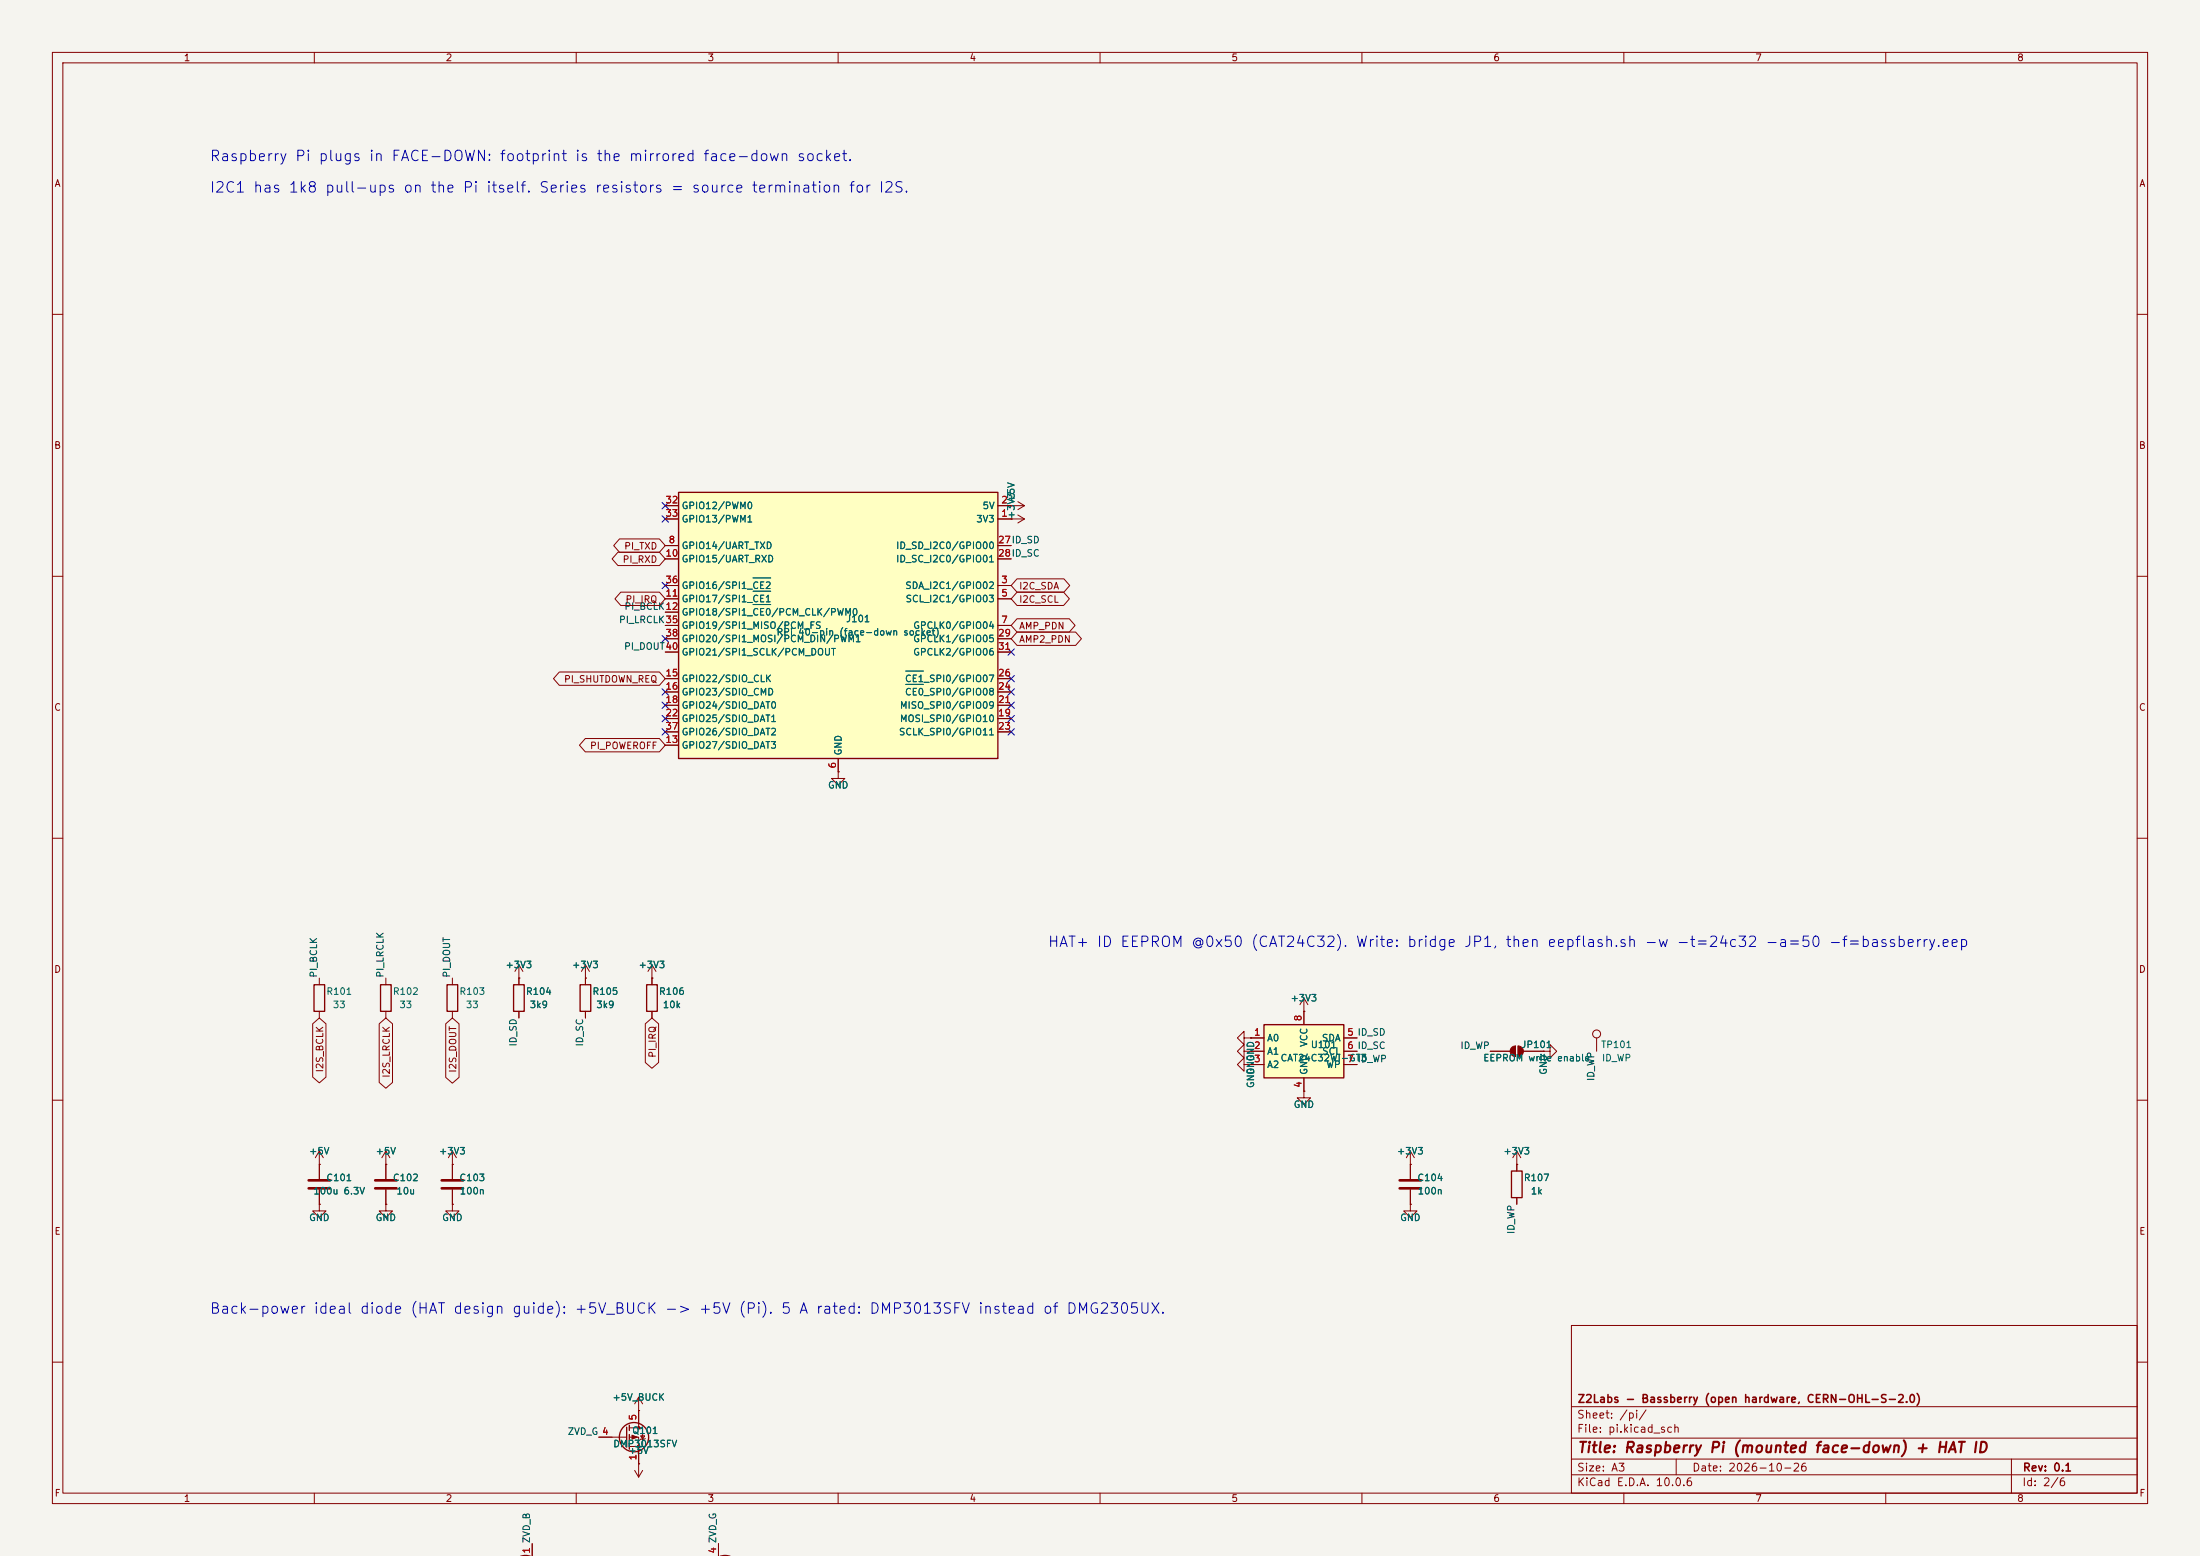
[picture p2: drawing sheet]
<svg xmlns="http://www.w3.org/2000/svg" width="420mm" height="297mm" viewBox="0 0 420 297" stroke-linecap="round" stroke-linejoin="round" font-family="sans-serif">
<path d="M0 0h420v297h-420z" fill="#f5f4ef" stroke="#f5f4ef" stroke-width=".19"/>
<g fill="none" stroke="#840000" stroke-width=".19">
<path d="M10 10h400v277h-400zM12 12h396v273h-396zM60 10v2M110 10v2M160 10v2M210 10v2M260 10v2M310 10v2M360 10v2M10 60h2M408 60h2M193 99.1h.1"/>
<path d="M193 99.1h2.6M194.3 98.3l1.3 .8M195.6 99.1l-1.3 .7M10 110h2M408 110h2M10 160h2M408 160h2M99.1 186.7h.1M99.1 184.2v3.8M99.1 193v1.3M99.1 184.2l-.8 1.2M99.1 184.2l.7 1.2"/>
<path d="M248.9 193h.1M248.9 190.5l-.7 1.3M248.9 190.5l.8 1.3M248.9 190.5v2.5M10 210h2M73.7 219.7l-.8 1.3M73.7 219.7l.7 1.3M73.7 219.7v2.5M269.2 219.7v5.3M269.2 219.7l-.7 1.3M269.2 219.7l.8 1.3M408 210h2"/>
<path d="M73.7 222.2h.1M269.2 222.2h.1M269.2 229.9v1.2h1.3l-1.3 1.3-1.2-1.3h1.2M269.2 229.9h.1M269.2 227.1v2.8M300 253h108v32h-108zM10 260h2M300 278.5h108M300 274.5h108M300 268.5h108M320 278.5v3M384 278.5v6.5"/>
<path d="M408 260h2M60 285v2M110 285v2M160 285v2M210 285v2M260 285v2M300 281.5h108M310 285v2M360 285v2"/>
</g>
<path d="M98 188h2.1v5h-2.1z" fill="none" stroke="#840000" stroke-width=".25"/>
<path d="M267.2 225.3h4.1M267.2 226.8h4.1" fill="none" stroke="#840000" stroke-width=".51"/>
<path d="M241.3 195.6h15.2v10.1h-15.2z" fill="#ffffc2"/>
<path d="M59.9 188h2.1v5h-2.1zM72.6 188h2.1v5h-2.1zM241.3 195.6h15.2v10.1h-15.2zM99.5 297.1a2.52 2.52 0 0 1 1.7 0" fill="none" stroke="#840000" stroke-width=".25"/>
<g fill="none" stroke="#840000" stroke-width=".19">
<path d="M193 96.5h.1M193 96.5h2.6M194.3 95.8l1.3 .7M195.6 96.5l-1.3 .8M61 186.7v1.3M61 193v1.3M73.7 186.7v1.3M73.7 193v1.3M237.5 198.1v-1.2l-1.3 1.2 1.3 1.3v-1.3h1.3M238.8 198.1h.1M238.8 198.1h2.5M248.9 193v2.6"/>
<path d="M256.5 198.1h2.6M61 219.7l-.8 1.3M61 219.7l.7 1.3M61 219.7v5.3M86.4 219.7l-.8 1.3M86.4 219.7l.7 1.3M86.4 219.7v2.5M238.8 200.7h2.5M238.8 203.2h2.5M248.9 205.7v2.6M256.5 200.7h2.6M256.5 203.2h2.6"/>
<path d="M61 222.2h.1M61 227.1v2.8M73.7 222.2v2.8M73.7 227.1v2.8M86.4 222.2h.1M101.6 294.6v2.5"/>
</g>
<path d="M58.9 225.3h4.1M58.9 226.8h4.1M71.6 225.3h4.1M71.6 226.8h4.1" fill="none" stroke="#840000" stroke-width=".51"/>
<path d="M129.5 94h61v50.8h-61z" fill="#ffffc2"/>
<g fill="none" stroke="#840000" stroke-width=".25">
<path d="M129.5 94h61v50.8h-61zM85.3 188h2.1v5h-2.1zM110.7 188h2.1v5h-2.1zM123.4 188h2.1v5h-2.1zM288.5 223.5h2.1v5.1h-2.1zM119.6 272.4v3.8M120.1 272v1M120.1 273.8v1M120.1 275.6v1M137.6 297.1a2.52 2.52 0 0 1 1.7 0"/>
<circle cx="121" cy="274.3" r="2.79"/>
</g>
<g fill="none" stroke="#840000" stroke-width=".19">
<path d="M127 99.1h2.5M127 96.5h2.5M190.5 99.1h2.5M190.5 96.5h2.5M193 96.5h.1M193 99.1h.1M118 105.4h7.9l1.1 1.3-1.1 1.3h-7.9l-1.1-1.3zM118.3 102.9h7.6l1.1 1.2-1.1 1.3h-7.6l-1.1-1.3zM118.5 113h7.4l1.1 1.3-1.1 1.3h-7.4l-1.1-1.3zM127 111.8h2.5M127 114.3h2.5M127 119.4h2.5"/>
<path d="M127 104.1h2.5M127 106.7h2.5M127 116.8h2.5M190.5 111.8h2.5M190.5 114.3h2.5M190.5 119.4h2.5M190.5 104.1h2.5M190.5 106.7h2.5M194.2 110.5h8.9l1.1 1.3-1.1 1.2h-8.9l-1.2-1.2zM194.2 118.1h9.9l1.1 1.3-1.1 1.3h-9.9l-1.2-1.3zM194.2 113h8.8l1.2 1.3-1.2 1.3h-8.8l-1.2-1.3zM106.8 128.3h19.1l1.1 1.2-1.1 1.3h-19.1l-1.1-1.3z"/>
<path d="M127 129.5h2.5M127 132.1h2.5M127 134.6h2.5M127 137.2h2.5M127 139.7h2.5M127 121.9h2.5M127 124.5h2.5M190.5 129.5h2.5M190.5 132.1h2.5M190.5 134.6h2.5M190.5 137.2h2.5M190.5 139.7h2.5"/>
<path d="M190.5 121.9h2.5M190.5 124.5h2.5M194.2 120.6h11.1l1.2 1.3-1.2 1.3h-11.1l-1.2-1.3zM111.7 141h14.2l1.1 1.2-1.1 1.3h-14.2l-1.1-1.3zM127 142.2h2.5M160 147.3v1.3h1.3l-1.3 1.3-1.3-1.3h1.3M160 147.3h.1M160 144.8v2.5M59.7 195.4l1.3-1.1 1.2 1.1v10.2l-1.2 1.1-1.3-1.1zM72.4 195.4l1.3-1.1 1.2 1.1v11.2l-1.2 1.1-1.3-1.1zM85.1 195.4l1.3-1.1 1.2 1.1v10.2l-1.2 1.2-1.3-1.2zM86.4 186.7v1.3"/>
<path d="M86.4 193v1.3M99.1 186.7h.1M99.1 186.7v1.3M99.1 193v1.3M111.8 186.7h.1M111.8 184.2l-.8 1.2M111.8 184.2l.7 1.2M111.8 184.2v3.8M111.8 193v1.3M123.2 195.4l1.3-1.1 1.2 1.1v7.4l-1.2 1.1-1.3-1.1zM124.5 186.7h.1M124.5 184.2v3.8"/>
<path d="M124.5 193v1.3M124.5 184.2l-.8 1.2M124.5 184.2l.7 1.2M238.8 198.1h.1M238.8 198.1h2.5M248.9 193h.1M248.9 193v2.6M256.5 198.1h2.6M289.3 199.6v2.1M289.8 199.6v2.1M304.8 198.1v2.6M237.5 200.7v-1.3l-1.3 1.3 1.3 1.2v-1.2h1.3"/>
<path d="M237.5 203.2v-1.3l-1.3 1.3 1.3 1.3v-1.3h1.3M238.8 200.7h.1M238.8 203.2h.1M238.8 200.7h2.5M238.8 203.2h2.5M248.9 208.3v1.3h1.3l-1.3 1.2-1.3-1.2h1.3M248.9 208.3h.1M248.9 205.7v2.6M256.5 200.7h2.6M256.5 203.2h2.6M284.5 200.7h3.8M289.6 219.7v3.8"/>
<path d="M289.6 219.7l-.8 1.3M289.6 219.7l.7 1.3M290.8 200.7h3.8M294.6 200.7h1.3v-1.3l1.3 1.3-1.3 1.2v-1.2M294.6 200.7h.1M61 229.9v1.2h1.2l-1.2 1.3-1.3-1.3h1.3M61 229.9h.1M61 222.2h.1M61 222.2v2.8M61 227.1v2.8M73.7 229.9v1.2h1.2l-1.2 1.3-1.3-1.3h1.3M73.7 229.9h.1"/>
<path d="M73.7 222.2h.1M73.7 222.2v2.8M73.7 227.1v2.8M86.4 229.9v1.2h1.2l-1.2 1.3-1.3-1.3h1.3M86.4 229.9h.1M86.4 222.2h.1M86.4 222.2v2.8M86.4 227.1v2.8M269.2 222.2h.1M269.2 229.9h.1M269.2 222.2v2.8M269.2 227.1v2.8"/>
<path d="M289.6 222.2h.1M289.6 228.6v1.3M114.3 274.3h5.3M120.1 272.5h2.6v3.6h-2.6M120.1 274.3h1.8v7.6M121.9 279.4h.1M121.9 269.2h.1M121.9 266.7v5.8M121.9 266.7l-.7 1.3M121.9 266.7l.8 1.3M122.3 274.1h.8l-.4 .6zM123.2 274.6l-1 .2"/>
<path d="M101.6 294.6v2.5M121.2 280.7l.7 1.2M122.7 280.7l-.8 1.2M137.2 294.6v2.5"/>
<circle cx="304.8" cy="197.4" r=".76"/>
</g>
<path d="M143.8 112.9h3.3M143.8 115.4h3.3M143.8 110.3h3.3M172.9 130.6h3.4M172.9 128.1h3.4" fill="none" stroke="#006464" stroke-width=".19"/>
<g fill="#840000" stroke="#840000" stroke-width=".19">
<path d="M288.6 199.9l.7-.3v2.1a1.02 1.02 0 0 1-.9-.7 1.02 1.02 0 0 1 .2-1.1z"/>
<path d="M289.8 199.6a1.02 1.02 0 0 1 1 1.1 1.02 1.02 0 0 1-1 1z"/>
<path d="M120.6 273.9l1.1 .4-1.1 .4z"/>
<circle cx="121.9" cy="272.5" r=".25"/>
<circle cx="121.9" cy="276.1" r=".25"/>
</g>
<path d="M84.3 225.3h4.1M84.3 226.8h4.1" fill="none" stroke="#840000" stroke-width=".51"/>
<g fill="none" stroke="#000084" stroke-width=".19">
<path d="M126.4 98.5l1.2 1.2M126.4 95.9l1.2 1.2M127.6 98.5l-1.2 1.2M127.6 95.9l-1.2 1.2M126.4 111.2l1.2 1.2M127.6 111.2l-1.2 1.2M126.4 121.3l1.2 1.2M126.4 139.1l1.2 1.2M126.4 134l1.2 1.2M126.4 136.6l1.2 1.2M126.4 131.5l1.2 1.2M127.6 121.3l-1.2 1.2"/>
<path d="M127.6 139.1l-1.2 1.2M127.6 134l-1.2 1.2M127.6 136.6l-1.2 1.2M127.6 131.5l-1.2 1.2M192.4 123.9l1.2 1.2M192.4 128.9l1.2 1.2M192.4 131.5l1.2 1.2M192.4 139.1l1.2 1.2M192.4 134l1.2 1.2M192.4 136.6l1.2 1.2M193.6 123.9l-1.2 1.2M193.6 128.9l-1.2 1.2"/>
<path d="M193.6 131.5l-1.2 1.2M193.6 139.1l-1.2 1.2M193.6 134l-1.2 1.2M193.6 136.6l-1.2 1.2"/>
</g>
<g font-size="2" fill="#0000c2">
<text x="39.9" y="31.3">Raspberry Pi plugs in FACE-DOWN: footprint is the mirrored face-down socket.</text>
<text x="39.9" y="37.3">I2C1 has 1k8 pull-ups on the Pi itself. Series resistors = source termination for I2S.</text>
<text x="199.9" y="181.3">HAT+ ID EEPROM @0x50 (CAT24C32). Write: bridge JP1, then eepflash.sh -w -t=24c32 -a=50 -f=bassberry.eep</text>
<text x="39.9" y="251.3">Back-power ideal diode (HAT design guide): +5V_BUCK -&gt; +5V (Pi). 5 A rated: DMP3013SFV instead of DMG2305UX.</text>
</g>
<text font-size="2" fill="#840000" x="301" y="277.8">Title: Raspberry Pi (mounted face-down) + HAT ID</text>
<g font-size="1.5" fill="#840000">
<text x="301" y="268.1">Z2Labs - Bassberry (open hardware, CERN-OHL-S-2.0)</text>
<text x="300.9" y="273.8">File: pi.kicad_sch</text>
<text x="300.9" y="271.1">Sheet: /pi/</text>
<text x="300.9" y="281.2">Size: A3</text>
<text x="322.9" y="281.2">Date: 2026-10-26</text>
<text x="386" y="281.2">Rev: 0.1</text>
<text x="300.9" y="284">KiCad E.D.A. 10.0.6</text>
<text x="385.9" y="284">Id: 2/6</text>
</g>
<g font-size="1.3" fill="#840000">
<text x="35" y="12">1</text>
<text x="85" y="12">2</text>
<text x="135" y="12">3</text>
<text x="185" y="12">4</text>
<text x="235" y="12">5</text>
<text x="285" y="12">6</text>
<text x="335" y="12">7</text>
<text x="385" y="12">8</text>
<text x="10.3" y="36">A</text>
<text x="408.3" y="36">A</text>
<text x="10.2" y="86">B</text>
<text x="408.2" y="86">B</text>
<text x="118.8" y="107.7">PI_RXD</text>
<text x="119.1" y="105.2">PI_TXD</text>
<text x="194.4" y="112.8">I2C_SDA</text>
<text x="119.3" y="115.4">PI_IRQ</text>
<text x="194.4" y="115.4">I2C_SCL</text>
<text x="194.4" y="123">AMP2_PDN</text>
<text x="194.4" y="120.4">AMP_PDN</text>
<text x="107.6" y="130.6">PI_SHUTDOWN_REQ</text>
<text x="10.2" y="136">C</text>
<text x="408.2" y="136">C</text>
<text x="112.5" y="143.3">PI_POWEROFF</text>
<text x="10.2" y="186">D</text>
<text x="408.2" y="186">D</text>
<text x="125.5" y="202" transform="rotate(-90 125.5 202)">PI_IRQ</text>
<text x="62" y="204.8" transform="rotate(-90 62 204.8)">I2S_BCLK</text>
<text x="74.7" y="205.8" transform="rotate(-90 74.7 205.8)">I2S_LRCLK</text>
<text x="87.4" y="204.9" transform="rotate(-90 87.4 204.9)">I2S_DOUT</text>
<text x="10.3" y="236">E</text>
<text x="408.3" y="236">E</text>
<text x="10.3" y="286">F</text>
<text x="35" y="287">1</text>
<text x="85" y="287">2</text>
<text x="135" y="287">3</text>
<text x="185" y="287">4</text>
<text x="235" y="287">5</text>
<text x="285" y="287">6</text>
<text x="335" y="287">7</text>
<text x="385" y="287">8</text>
<text x="408.3" y="286">F</text>
</g>
<g font-size="1.3" fill="#a90000">
<text x="126.9" y="96.4">32</text>
<text x="126.9" y="98.9">33</text>
<text x="191" y="98.9">1</text>
<text x="191" y="96.4">2</text>
<text x="126.9" y="106.5">10</text>
<text x="127.5" y="104">8</text>
<text x="190.4" y="104">27ID_SD</text>
<text x="190.4" y="106.5">28ID_SC</text>
<text x="190.4" y="104">27</text>
<text x="190.4" y="106.5">28</text>
<text x="126.9" y="111.6">36</text>
<text x="191" y="111.6">3</text>
<text x="126.9" y="114.2">11</text>
<text x="126.9" y="116.7">12</text>
<text x="126.9" y="119.2">35</text>
<text x="191" y="114.2">5</text>
<text x="191" y="119.2">7</text>
<text x="126.9" y="121.8">38</text>
<text x="126.9" y="124.3">40</text>
<text x="190.4" y="121.8">29</text>
<text x="190.4" y="124.3">31</text>
<text x="126.9" y="129.4">15</text>
<text x="126.9" y="131.9">16</text>
<text x="190.4" y="131.9">24</text>
<text x="190.4" y="129.4">26</text>
<text x="126.9" y="134.5">18</text>
<text x="126.9" y="137">22</text>
<text x="190.4" y="137">19</text>
<text x="190.4" y="134.5">21</text>
<text x="126.9" y="142.1">13</text>
<text x="126.9" y="139.6">37</text>
<text x="190.4" y="139.6">23</text>
<text x="159.9" y="146.8" transform="rotate(-90 159.9 146.8)">6</text>
<text x="239.3" y="198">1</text>
<text x="248.8" y="195" transform="rotate(-90 248.8 195)">8</text>
<text x="257.1" y="198">5 ID_SD</text>
<text x="257.1" y="198">5</text>
<text x="239.3" y="200.5">2</text>
<text x="239.3" y="203.1">3</text>
<text x="257.1" y="200.5">6 ID_SC</text>
<text x="257.1" y="203.1">7 ID_WP</text>
<text x="257.1" y="200.5">6</text>
<text x="257.1" y="203.1">7</text>
<text x="248.8" y="207.7" transform="rotate(-90 248.8 207.7)">4</text>
<text x="114.8" y="274.2">4</text>
<text x="121.8" y="271.2" transform="rotate(-90 121.8 271.2)">5</text>
<text x="121.8" y="278.9" transform="rotate(-90 121.8 278.9)">1</text>
<text x="101.5" y="296.6" transform="rotate(-90 101.5 296.6)">1 ZVD_B</text>
<text x="101.5" y="296.6" transform="rotate(-90 101.5 296.6)">1</text>
<text x="137" y="296.6" transform="rotate(-90 137 296.6)">4 ZVD_G</text>
<text x="137" y="296.6" transform="rotate(-90 137 296.6)">4</text>
</g>
<g font-size="1.3" fill="#006464">
<text x="130" y="97.5">GPIO12/PWM0</text>
<text x="130" y="100">GPIO13/PWM1</text>
<text x="186.3" y="100">3V3</text>
<text x="187.5" y="97.5">5V</text>
<text x="194" y="99.2" transform="rotate(-90 194 99.2)">+3V3</text>
<text x="194" y="96" transform="rotate(-90 194 96)">+5V</text>
<text x="130" y="105.1">GPIO14/UART_TXD</text>
<text x="130" y="107.6">GPIO15/UART_RXD</text>
<text x="171" y="105.1">ID_SD_I2C0/GPIO00</text>
<text x="171" y="107.6">ID_SC_I2C0/GPIO01</text>
<text x="130" y="112.7">GPIO16/SPI1_CE2</text>
<text x="172.7" y="112.7">SDA_I2C1/GPIO02</text>
<text x="130" y="115.3">GPIO17/SPI1_CE1</text>
<text x="130" y="117.8">GPIO18/SPI1_CE0/PCM_CLK/PWM0</text>
<text x="161.4" y="119.1">J101</text>
<text x="172.8" y="115.3">SCL_I2C1/GPIO03</text>
<text x="130" y="120.3">GPIO19/SPI1_MISO/PCM_FS</text>
<text x="130" y="122.9">GPIO20/SPI1_MOSI/PCM_DIN/PWM1</text>
<text x="130" y="125.4">GPIO21/SPI1_SCLK/PCM_DOUT</text>
<text x="148.1" y="121.6">RPi 40-pin (face-down socket)</text>
<text x="174.2" y="120.3">GPCLK0/GPIO04</text>
<text x="174.2" y="122.9">GPCLK1/GPIO05</text>
<text x="174.2" y="125.4">GPCLK2/GPIO06</text>
<text x="130" y="130.5">GPIO22/SDIO_CLK</text>
<text x="172.7" y="130.5">CE1_SPI0/GPIO07</text>
<text x="130" y="133">GPIO23/SDIO_CMD</text>
<text x="130" y="135.6">GPIO24/SDIO_DAT0</text>
<text x="171.7" y="135.6">MISO_SPI0/GPIO09</text>
<text x="172.7" y="133">CE0_SPI0/GPIO08</text>
<text x="130" y="143.2">GPIO27/SDIO_DAT3</text>
<text x="130" y="138.1">GPIO25/SDIO_DAT1</text>
<text x="130" y="140.7">GPIO26/SDIO_DAT2</text>
<text x="171.5" y="140.7">SCLK_SPI0/GPIO11</text>
<text x="171.7" y="138.1">MOSI_SPI0/GPIO10</text>
<text x="161" y="144.3" transform="rotate(-90 161 144.3)">GND</text>
<text x="158" y="150.8">GND</text>
<text x="96.4" y="185.1">+3V3</text>
<text x="109.1" y="185.1">+3V3</text>
<text x="121.8" y="185.1">+3V3</text>
<text x="62.2" y="190.2">R101</text>
<text x="74.9" y="190.2">R102</text>
<text x="87.6" y="190.2">R103</text>
<text x="100.3" y="190.2">R104</text>
<text x="113" y="190.2">R105</text>
<text x="125.7" y="190.2">R106</text>
<text x="246.3" y="191.5">+3V3</text>
<text x="63.4" y="192.7">33</text>
<text x="76.1" y="192.7">33</text>
<text x="88.8" y="192.7">33</text>
<text x="101" y="192.7">3k9</text>
<text x="113.7" y="192.7">3k9</text>
<text x="126.4" y="192.7">10k</text>
<text x="239.7" y="202.7" transform="rotate(-90 239.7 202.7)">GND</text>
<text x="241.8" y="199.1">A0</text>
<text x="241.8" y="201.6">A1</text>
<text x="244.3" y="202.9">CAT24C32WI-GT3</text>
<text x="249.9" y="199.9" transform="rotate(-90 249.9 199.9)">VCC</text>
<text x="250.1" y="200.4">U101</text>
<text x="252.2" y="199.1">SDA</text>
<text x="252.3" y="201.6">SCL</text>
<text x="283.1" y="202.9">EEPROM write enable</text>
<text x="290.3" y="200.4">JP101</text>
<text x="305.5" y="200.4">TP101</text>
<text x="305.7" y="202.9">ID_WP</text>
<text x="239.7" y="205.3" transform="rotate(-90 239.7 205.3)">GND</text>
<text x="241.8" y="204.2">A2</text>
<text x="249.9" y="205.3" transform="rotate(-90 249.9 205.3)">GND</text>
<text x="253.1" y="204.2">WP</text>
<text x="295.6" y="205.3" transform="rotate(-90 295.6 205.3)">GND</text>
<text x="246.9" y="211.8">GND</text>
<text x="58.9" y="220.7">+5V</text>
<text x="71.6" y="220.7">+5V</text>
<text x="83.7" y="220.7">+3V3</text>
<text x="266.6" y="220.7">+3V3</text>
<text x="286.9" y="220.7">+3V3</text>
<text x="62.2" y="225.8">C101</text>
<text x="74.9" y="225.8">C102</text>
<text x="87.6" y="225.8">C103</text>
<text x="270.5" y="225.8">C104</text>
<text x="290.8" y="225.8">R107</text>
<text x="58.9" y="233.4">GND</text>
<text x="59.7" y="228.3">100u 6.3V</text>
<text x="71.6" y="233.4">GND</text>
<text x="75.6" y="228.3">10u</text>
<text x="84.3" y="233.4">GND</text>
<text x="87.7" y="228.3">100n</text>
<text x="267.2" y="233.4">GND</text>
<text x="270.5" y="228.3">100n</text>
<text x="292.1" y="228.3">1k</text>
<text x="116.8" y="267.7">+5V_BUCK</text>
<text x="120.6" y="274">Q101</text>
<text x="117" y="276.6">DMP3013SFV</text>
<text x="119.9" y="277.8">+5V</text>
</g>
<g font-size="1.3" fill="#0f0f0f">
<text x="118.1" y="119.3">PI_LRCLK35</text>
<text x="119.1" y="116.7">PI_BCLK12</text>
<text x="119" y="124.3">PI_DOUT40</text>
<text x="60.8" y="186.7" transform="rotate(-90 60.8 186.7)">PI_BCLK</text>
<text x="73.5" y="186.7" transform="rotate(-90 73.5 186.7)">PI_LRCLK</text>
<text x="86.2" y="186.7" transform="rotate(-90 86.2 186.7)">PI_DOUT</text>
<text x="98.9" y="199.9" transform="rotate(-90 98.9 199.9)">ID_SD</text>
<text x="111.6" y="199.9" transform="rotate(-90 111.6 199.9)">ID_SC</text>
<text x="278.7" y="200.5">ID_WP</text>
<text x="304.7" y="206.5" transform="rotate(-90 304.7 206.5)">ID_WP</text>
<text x="289.4" y="235.7" transform="rotate(-90 289.4 235.7)">ID_WP</text>
<text x="108.3" y="274.2">ZVD_G 4</text>
</g>
</svg>
